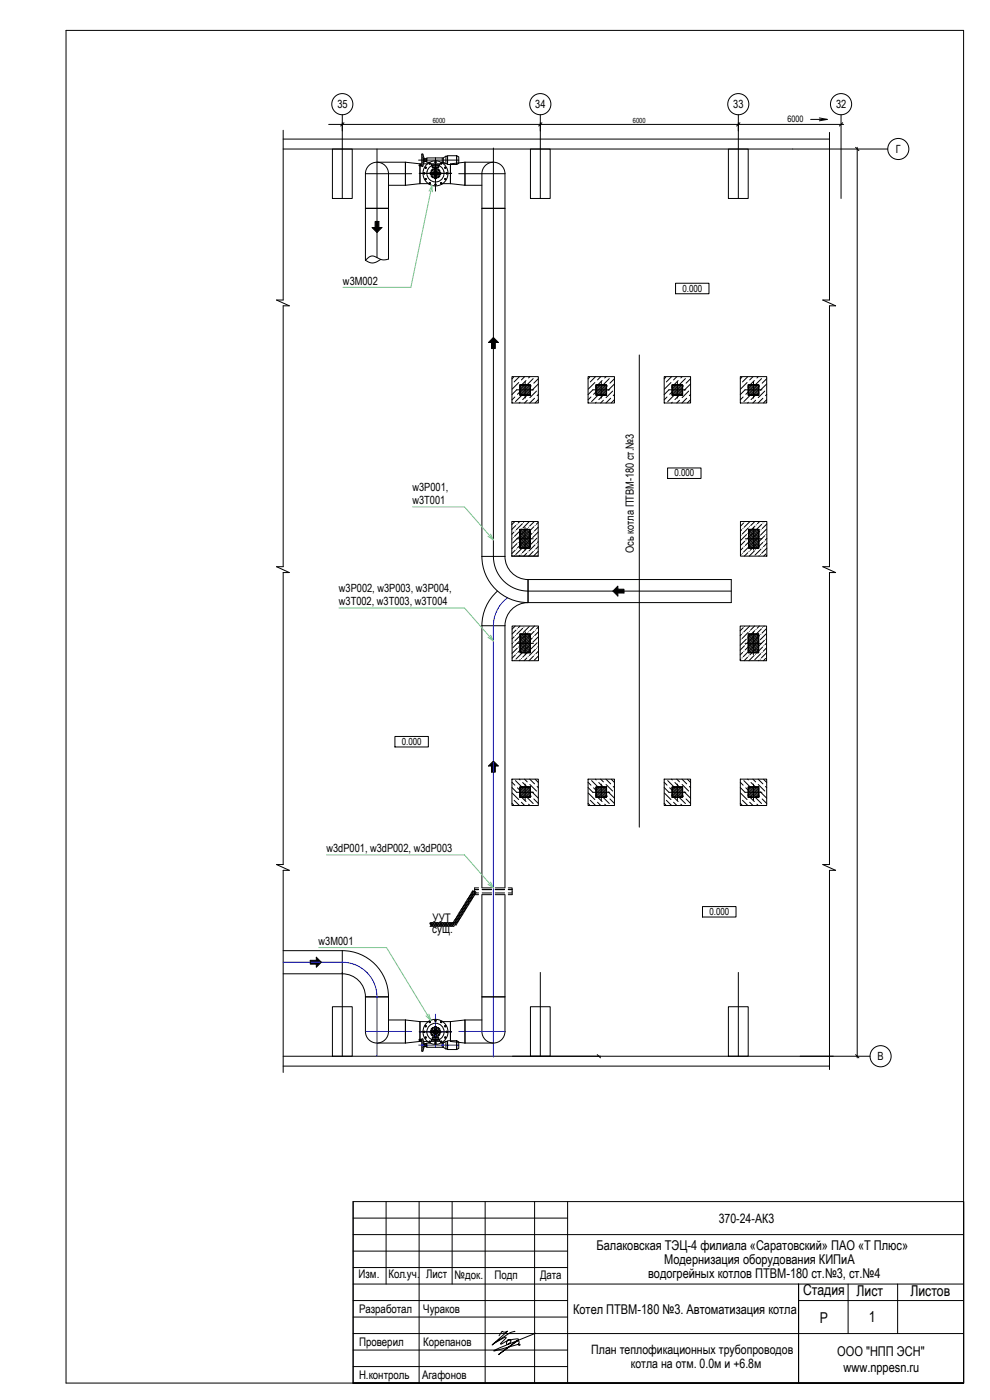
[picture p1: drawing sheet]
<svg xmlns="http://www.w3.org/2000/svg" width="297mm" height="420mm" viewBox="0 0 297 420" stroke-linecap="round" stroke-linejoin="round" font-family="sans-serif">
<g fill="none" stroke="#000" stroke-width=".3">
<path d="M19.8 9.1h269.3v406h-269.3zM85 39.1v50.9h-2l3.8 1.8h-1.8v78.3h-2l3.8 1.7h-1.8v87.7h-2l3.8 1.7h-1.8v60.7M98.6 37.3h154.5M102.7 34.4v25.2M103.2 36.8l-1 1M162.1 34.4v25.2M162.6 36.8l-1 1M221.5 34.4v25.2M222 36.8l-1 1M243.2 35.8h5l-2.4 .5M245.8 35.4l2.4 .4M248.9 39.7v50.3h-2l3.8 1.8h-1.8v78.3h-2l3.8 1.7h-1.8v87.7h-2l3.8 1.7h-1.8v59.8"/>
<path d="M252.3 34.4v25.2M252.8 36.8l-.9 1M85 41.7h163.9M85 44.7h181.4M99.7 44.7h6v14.9h-6zM109.6 52.1a3.5 3.5 0 0 1 3.5-3.4 3.5 3.5 0 0 1 3.5 3.4v25.6a4 4 0 0 1-4.1-.7 2.21 2.21 0 0 0-2.9 1.1M109.6 52.1v26M109.6 52.1h13.9M113.1 48.7h8.5v6.9M113.1 44.7v32.6M116.6 55.6h5M125.6 48h12"/>
<path d="M125.7 49.5h.6v.3h-.6zM125.8 52h9.7M126 49.2v.2M126 49.9v5.2M126 49.2h.5M126 55.1h2.5M126 49.2l-4.4-.5v6.9M126 55.1l-4.4 .5M126.3 49.5h.2v.2h-.2zM126.6 46.2l.3 .1v3.5l-.2 .2-.2-.2zM126.9 47.3l.2 .4-.2 1.1M126.9 46.5l.4 1.1"/>
<path d="M127.1 51.9h.3v.2l-.1 .2zM127.2 49.2h1.3M127.3 52h.1M127.3 48.5l-.4 1.1M127.3 47.6h.5v.9h-.5zM127.6 53.6h.2v.3l-.3-.2zM127.6 50.1l.3 .2-.1 .2-.3-.2zM127.8 53.7h.1M127.8 47.5h.2v1h-.2zM128.6 48.7l.9 .5h1.2M128.7 55.2l.1 .1M128.8 49l.2-.1 .1 .3h-.3z"/>
<path d="M128.8 54.9h.3v.2h-.3zM129 55h.1M129 49.1h.1M128.9 48.7h-.9v-1.3h5v1.3M129.1 51.9h.8v.3h-.8zM129.2 52.2v.2h.8M129.4 51.1l.2 .6M129.5 49.2h2.3v.6h-2.3zM129.6 52.9l.3 .1zM129.6 52.4l-.2 .5 .5 .4 .4-.2M129.6 51l.3 .2zM129.7 49.8h1.9v.4h-1.9z"/>
<path d="M129.8 52.9h.1M129.8 51.1h.1M129.8 50.2v.2h1.7v-.2M130 51.7h-.8v.2M130.3 51l-.4-.3-.5 .4M130.3 52.7v.8h.2M130.5 48.6h.4v.2h-.4zM130.5 55.3l.2-.1 .2 .3-.2 .1zM130.5 52.8h.3v.8h-.3zM130.5 50.5h-.2v.9M130.5 51.8h.3v.4l-.4-.2zM130.7 48.7h.1"/>
<path d="M130.7 55.4h.1M130.7 47.3v10.1M130.8 50.5h.2v.9M130.8 50.4h-.3v.9h.3M131 51l.4-.3 .5 .4-.2 .6M131 52.7v.8h-.2M131.2 52.5l-.3 .2M131.3 51.6l.1 .4M131.3 51.7h.8v.2M131.4 51.9h.9v.3h-.9zM131.4 51.1l.3 .1zM131.5 52.8l.2 .2z"/>
<path d="M131.6 52.9h.1M131.6 51.1h.1M131.7 52.4l.2 .6M131.9 52.9l-.5 .4-.4-.3M132.1 52.2v.2h-.8M132.2 49l.2-.1 .1 .3-.1 .1zM132.2 54.9h.3v.2h-.3zM132.4 49.1h.1M132.4 55h.1M132.4 48.7h.6l.8 .5M132.7 55.2l-.2 .1M132.7 47.4v1.3l-.9 .5h-1.1"/>
<path d="M132.8 49h.6M132.8 55.1h2.3M133.5 53.6h.2v.3l-.3-.2zM133.5 50.1l.3 .2-.1 .2-.3-.2zM133.7 53.7h.1M133.8 46.9l-.8 .5M133.8 46.9h.5v2.3h-.5zM133.9 51.9l.2-.1 .1 .3-.1 .2zM134.1 52h.1M134.3 46.7h2.7v2.7h-2.7zM137 46.7l.6 .4v1.9l-.6 .4zM137.6 52.1h13.9"/>
<path d="M139.5 48.7v6.9l-4.4-.5M139.5 48.7v6.9h5.1M139.5 48.7l-4.4 .5v5.9M139.5 48.7h8.5M148 44.4v122.6a10.4 10.4 0 0 0 10.4 10.4h61M151.5 52.1a3.5 3.5 0 0 0-3.4-3.4 3.5 3.5 0 0 0-3.5 3.4v114.9M151.5 52.1v114.9M159.2 44.7h5.9v14.9h-5.9zM218.5 44.7h6v14.9h-6zM256.7 44.2l1 1M257.2 44.2v273.3M109.6 62.5h7"/>
<path d="M112.5 66.5h1.2v1.8h.9l-1.5 1.5-1.5-1.5h.9zM114.2 77.9a3.3 3.3 0 0 1-4.6 .2M144.6 62.5h6.9M202.7 85h10v3.2h-10zM148 101.3l1.5 1.5h-.9v1.8h-1.1v-1.8h-.9zM153.6 113h7.9v7.9h-7.9zM154.1 113.2l-.5 .5M154.5 119.1l-.9 .9M155 117h5.1M155 117l-1.4 1.4M155.6 114.8l-1.9 2M155.9 113l-1.6 1.6"/>
<path d="M156 116.1l-.1 .1M156 115.5h1l-1 .2v2.6l1 .2h-1zM156 115.5h3.2v3.2h-3.2zM156.3 115.5l-.3 .3M156.4 115.5h2.3zM156.4 118.5h2.3zM156.6 118.6l-1.9 1.9M156.7 115.5l-.7 .7M157 115.5h.1M157.2 115.5l-1.2 1.2M157.4 113l-1 1M157.6 114.5v5"/>
<path d="M157.6 115.5l-1.6 1.7M157.8 114.2l-1.2 1.3M158.1 115.5l-2.8 2.8M158.2 115.5l.9 .2v2.6l-.9 .1M158.2 115.5h.1M158.2 118.4v.1M158.2 115.5h1v3h-1M158.2 118.5l-1.4 1.4M158.6 115.5l-2.6 2.6M159 113l-.4 .4M159 115.5l-3 3.1M159.2 116.3l-2.4 2.4"/>
<path d="M159.2 118.1l-.6 .6M159.2 116.8l-2 1.9M159.2 118.6l-.1 .1M159.2 117.2l-1.5 1.5M159.2 115.8l-2.9 2.9M159.2 117.7l-1 1M159.4 115.8l-.2 .2M160 113.6l-1.8 1.9M160.4 119.5l-1.5 1.4M161 117.4l-2 1.9M161.5 113.7l-1.3 1.3M161.5 115.2l-1.9 2"/>
<path d="M161.5 118.4l-.3 .3M161.5 120l-.9 .9M176.4 113h8v7.9h-8zM176.9 113.2l-.5 .5M177.3 119.1l-.9 .9M177.9 117h5M177.9 117l-1.5 1.4M178.5 114.8l-2 2M178.7 113l-1.6 1.6M178.8 116.1l-.1 .1M178.8 115.5h1l-.9 .2v2.6l.9 .2h-1zM178.8 115.5h3.2v3.2h-3.2z"/>
<path d="M179.1 115.5l-.3 .3M179.2 115.5h2.4zM179.2 118.5h2.4zM179.5 118.6l-2 1.9M179.6 115.5l-.8 .7M179.8 115.5h.1M180 115.5l-1.2 1.2M180.3 113l-1 1M180.4 114.5v5M180.5 115.5l-1.7 1.7M180.7 114.2l-1.3 1.3M180.9 115.5l-2.8 2.8"/>
<path d="M181 115.5l.9 .2v2.6l-.9 .1M181 115.5h.1M181 118.4v.1M181 115.5h1v3h-1M181.1 118.5l-1.4 1.4M181.4 115.5l-2.6 2.6M181.8 113l-.4 .4M181.9 115.5l-3.1 3.1M182 117.2l-1.5 1.5M182 115.8l-2.8 2.9M182 117.7l-1 1M182 116.3l-2.4 2.4"/>
<path d="M182 118.1l-.6 .6M182 116.8l-1.9 1.9M182 118.6l-.1 .1M182.2 115.8l-.2 .2M182.8 113.6l-1.8 1.9M183.2 119.5l-1.4 1.4M183.8 117.4l-2 1.9M184.4 113.7l-1.4 1.3M184.4 115.2l-2 2M184.4 118.4l-.4 .3M184.4 120l-1 .9M191.8 106.5v141.7"/>
<path d="M199.3 113h7.9v7.9h-7.9zM199.7 113.2l-.4 .5M200.1 119.1l-.8 .9M200.7 117h5.1M200.7 117l-1.4 1.4M201.3 114.8l-2 2M201.5 113l-1.6 1.6M201.7 115.5h.9l-.9 .2v2.6l.9 .2h-.9zM201.7 115.5h3.1v3.2h-3.1zM201.7 116.1l-.2 .1M201.9 115.5l-.2 .3M202.1 115.5h2.3z"/>
<path d="M202.1 118.5h2.3zM202.3 118.6l-2 1.9M202.4 115.5l-.7 .7M202.6 115.5h.1M202.8 115.5l-1.1 1.2M203.1 113l-1 1M203.2 114.5v5M203.3 115.5l-1.6 1.7M203.5 114.2l-1.3 1.3M203.8 115.5l.9 .2M203.8 115.5h.1M203.8 118.4v.1"/>
<path d="M203.8 115.5h1v3h-1M204.2 115.5l-2.5 2.6M204.7 113l-.4 .4M204.7 115.5l-3 3.1M204.7 118.3l-.9 .1M204.8 116.8l-1.9 1.9M204.8 117.2l-1.4 1.5M204.8 117.7l-2.3 2.2M204.8 118.1l-.5 .6M204.8 118.6l-.1 .1M204.8 115.8l-2.8 2.9M204.8 116.3l-2.4 2.4"/>
<path d="M205.1 115.8l-.3 .2M205.7 113.6l-4.8 4.7M206 119.5l-1.4 1.4M206.6 117.4l-1.9 1.9M207.2 113.7l-1.4 1.3M207.2 115.2l-1.9 2M207.2 118.4l-.4 .3M207.2 120l-1 .9M222.1 113h7.9v7.9h-7.9zM222.6 113.2l-.5 .5M223 119.1l-.9 .9M223.5 117h5.1"/>
<path d="M223.6 117l-1.5 1.4M224.2 114.8l-2 2M224.4 113l-1.6 1.6M224.5 115.5h1l-.9 .2v2.6l.9 .2h-1zM224.5 115.5h3.2v3.2h-3.2zM224.5 116.1l-.1 .1M224.8 115.5l-.3 .3M224.9 115.5h2.3zM224.9 118.5h2.3zM225.1 118.6l-1.9 1.9M225.2 115.5l-.7 .7M225.5 115.5h.1"/>
<path d="M225.7 115.5l-1.2 1.2M225.9 113l-1 1M226.1 114.5v5M226.1 115.5l-1.6 1.7M226.3 114.2l-1.2 1.3M226.7 115.5l.9 .2v2.6l-.9 .1M226.7 115.5h.1M226.7 118.4v.1M226.7 115.5h1v3h-1M226.7 118.5l-1.4 1.4M227.1 115.5l-2.6 2.6M227.5 113l-.4 .4"/>
<path d="M227.5 115.5l-3 3.1M227.7 117.2l-1.5 1.5M227.7 117.7l-1 1M227.7 118.1l-.6 .6M227.7 118.6l-.1 .1M227.7 115.8l-2.9 2.9M227.7 116.3l-2.4 2.4M227.7 116.8l-2 1.9M227.9 115.8l-.2 .2M228.5 113.6l-4.7 4.7M228.9 119.5l-1.4 1.4M229.5 117.4l-2 1.9"/>
<path d="M230 113.7l-1.3 1.3M230 115.2l-1.9 2M230 118.4l-.3 .3M230 120l-.9 .9M156 120.7l-.2 .2M158.2 120.1l-.8 .8M178.9 120.7l-.3 .2M181 120.1l-.8 .8M201.7 120.7l-.2 .2M203.9 120.1l-.8 .8M224.6 120.7l-.3 .2M226.7 120.1l-.8 .8"/>
<path d="M153.6 156.5h7.9v10.4h-7.9zM154.2 159.7l-.6 .6M154.5 156.5l-.9 .9M154.6 159.3h.1M154.7 157.7l-1.1 1.2M155.1 157.4h.1M155.9 159.4l-1.5 1.6M155.9 158.9h3.2v5.6h-3.2zM156 156.5l-.5 .5M156 159.3v4.8zM156.1 159.3l2.9 2.9M156.1 159.8l-.1-.9h3l-.1 .9"/>
<path d="M156.1 159.7l2.9 2.9M156.2 159.2l-.2 .2M156.3 158.9l2.7 2.8M156.3 158.9l-.2 .9M156.3 158.9h2.5l.1 .9M156.5 158.8h.1M156.7 158.9l2.3 2.3M156.7 157.2l-1.8 1.8M157.1 156.8h.1M157.2 158.9l1.8 1.9M157.5 158.2v6.9M157.6 158.9l1.4 1.4"/>
<path d="M158.1 158.9l.8 .8M158.2 158.6l-1.8 1.8M158.6 158.2h.1M158.6 158.9l.3 .4M158.7 156.6l-1.8 1.8M159 159.4l.1 4.6zM159 159.3l-.6 .6M160 159.7h.1M160.2 158.1l-1.1 1.1M160.3 156.5l-1.4 1.4M160.5 157.7h.1M161.5 156.8l-.6 .6"/>
<path d="M161.5 159.7l-1.7 1.6M161.5 158.2l-1.1 1.1M200.3 140.4h10v3.2h-10zM222.2 156.5h7.9v10.4h-7.9zM222.5 159l-.3 .4M222.9 158.6h.1M223.1 157l-.9 .9M223.5 156.6h.1M224.5 158.4l-1.8 1.9M224.6 159.4v4.6zM224.6 158.9h3.1v5.6h-3.1zM224.6 159.9v-1h3v1"/>
<path d="M224.6 159.9h.1M224.7 159.9l.2-1h2.5l.2 1M224.7 159.9l2.9 2.9M224.7 159.5l2.9 2.8M224.7 159l2.9 2.9M224.9 158.1h.1M225 156.5l-1.7 1.7M225.1 158.9l2.5 2.5M225.6 158.9l2 2.1M226 159.9l-1.8 1.8M226.1 158.9l1.5 1.6M226.1 158.2v6.9"/>
<path d="M226.4 159.5h.1M226.5 156.5l-1.2 1.2M226.5 157.9l-1.8 1.8M226.5 158.9l1.1 1.1M226.9 157.5h.1M227 158.9l.5 .5M227.6 159.9h.1M227.6 159.3v4.8zM227.6 159.7l-1.4 1.5M227.9 156.5l-.6 .7M228 159.3l-.3 .3M228.3 159h.1"/>
<path d="M228.5 157.4l-1.8 1.8M228.9 157h.1M229.4 156.5l-.1 .1M230 158.8l-1.8 1.8M230.1 157.2l-1.4 1.4M144.6 167a13.9 13.9 0 0 0 13.8 13.8M144.6 167h6.9M149.3 177.4a13.8 13.8 0 0 0-4.7 10.4M151.5 167a6.9 6.9 0 0 0 6.9 6.9M153.6 161.7v.1M153.6 166.9h8M154 161.3h.1"/>
<path d="M154.4 166.8h.1M154.6 165.1l-1 1M154.9 164.8h.1M155.1 161.7h4.9M155.1 163.2l-1.5 1.5M155.5 162.8h.1M155.6 161.2l-1.8 1.8M155.9 162.3l-.1 .1M155.9 163.8l-.6 .6M156 160.8h.1M156 166.6l-.3 .3M156 161l2.9 2.9"/>
<path d="M156 161.9l2.5 2.5M156 160.6l3 2.9M156 163.3l1.2 1.1M156 160.1l3 3M156 162.9l1.6 1.5M156 161.5l2.9 2.8M156 162.4l2.1 2M156.1 163.9l.6 .5M156.1 164.3l.2 .1M156.2 164.4h.1M156.4 166.2h.1M156.5 164.6l-1.8 1.8"/>
<path d="M156.9 164.2h.1M157.1 162.6l-1.1 1.1M157.5 162.2v.1M157.6 160.6l-1.6 1.7M158 160.3h.1M158 166.1l-.8 .8M158.4 165.7h.1M158.4 173.9v6.9M158.4 173.9h61v6.9h-61M158.6 164.1l-1.9 1.8M158.9 164.3l-2.6 .1M158.9 163.7h.1"/>
<path d="M159 163.5v1h-3v-1l.1 .8M159 163.5l-.1 .8M159.1 162.1l-1.8 1.8M159.6 160.1l-1.8 1.8M160 165.5l-1.4 1.4M160.4 165.1h.1M160.5 163.5l-1.8 1.8M160.9 163.2h.1M161.1 161.5l-1.8 1.8M161.5 161.2h.1M161.5 165.5l-1.3 1.3M161.5 164l-.8 .8"/>
<path d="M161.5 162.6l-.2 .2M185.4 175.9v.9h1.8v1.2h-1.8v.9l-1.5-1.5zM222.4 160.6h.1M222.4 166.4l-.2 .2M222.7 166.1h.1M222.9 164.4l-.7 .8M223.3 164.1h.1M223.5 162.4l-1.3 1.3M223.6 161.7h5M223.8 162.1h.1M224 160.4l-1.8 1.8M224.4 165.9l-1.1 1"/>
<path d="M224.4 160.1h.1M224.6 163.5v1h3l-.1-.9M224.6 163.5h.1M224.6 161.2l2.9 2.9M224.6 160.7l2.9 2.9M224.6 160.3l3 2.9M224.6 163l1.4 1.4M224.6 162.6l1.9 1.8M224.6 162.1l2.4 2.3M224.6 161.7l2.8 2.7M224.7 163.5v.1M224.7 165.5h.1"/>
<path d="M224.7 164.1l.4 .3M224.7 163.6l.9 .8M224.7 163.6l.2 .8h2.5l.1-.8M224.9 163.9l-1.8 1.8M225.3 163.5h.1M225.4 161.9l-1.8 1.8M225.8 161.5h.1M226.4 165.3l-1.6 1.6M226.7 165h.1M226.9 163.3l-1.8 1.8M227.3 163h.1M227.4 161.3l-1.8 1.9"/>
<path d="M227.6 164l-.5 .6M227.6 162.6h.1M227.8 166.8l-.1 .1M227.8 161h.1M228.2 166.4h.1M228.3 164.8l-1.8 1.8M228.7 164.4h.1M228.9 162.8l-1.2 1.1M229.3 162.4h.1M229.4 160.8l-1.7 1.7M229.8 160.4h.1M229.8 166.2l-.6 .7"/>
<path d="M230.1 163.1l-1 1M230.1 161.6l-.5 .5M230.1 164.5l-1.6 1.6M144.6 187.8v78.7M144.6 187.8h6.9M151.5 187.8v78.7M153.6 187.9h8v10.4h-8zM153.7 193.1l-.1 .1M154.1 192.7h.1M154.3 191.1l-.7 .6M154.5 198.2h.1M154.6 187.9l-1 .9"/>
<path d="M154.6 190.7h.1M154.6 196.5l-1 1M154.8 189.1l-1.2 1.2M155 196.2h.1M155.1 193.1h5M155.2 194.5l-1.6 1.6M155.2 188.7h.1M155.6 194.2h.1M155.7 192.5l-1.8 1.9M156 193.7l-.1 .1M156 195.2l-.6 .6M156 190.8l-1.5 1.6"/>
<path d="M156 190.3h3.2v5.6h-3.2zM156 187.9l-.4 .5M156.1 190.7v4.8zM156.1 192.2h.1M156.1 198l-.3 .3M156.1 191.9l3 3M156.1 194.7l1.1 1.1M156.1 191.5l3 3M156.1 194.2l1.6 1.6M156.1 192.9l2.9 2.8M156.1 193.8l2.1 2M156.1 192.4l2.9 2.9"/>
<path d="M156.1 193.3l2.5 2.5M156.2 191.1l2.9 2.9M156.2 195.7l.1 .1M156.2 195.3l.6 .5M156.2 190.7l2.9 2.8M156.3 190.5l-.2 .3M156.5 197.6h.1M156.6 196l-1.8 1.8M156.6 190.2h.1M156.8 190.3l2.3 2.3M156.8 188.6l-1.8 1.8M157 195.6h.1"/>
<path d="M157.2 188.2h.1M157.2 194l-1.1 1.1M157.2 190.3l1.9 1.9M157.5 193.6v.1M157.6 189.6v6.9M157.7 190.3l1.4 1.4M157.7 192l-1.6 1.7M158.1 197.4l-.9 .9M158.1 191.6v.1M158.2 190.3l.8 .8M158.3 190l-1.8 1.8M158.4 180.8a6.9 6.9 0 0 0-6.9 7"/>
<path d="M158.5 197.1h.1M158.6 195.5l-1.8 1.8M158.6 189.6h.1M158.6 190.3l.4 .4M158.8 188l-1.8 1.8M158.9 190.3l.2 .9v-.9h-3v.9l.2-.9 2.8 2.8M159 195.7l-2.7 .1M159 195.1h.1M159.1 190.8v4.6zM159.1 194.9v1h-3v-1l.2 .9M159.1 194.9l-.1 .8M159.1 192l-1.2 1.3"/>
<path d="M159.1 193.5l-1.7 1.8M159.2 193.4v.1M159.7 191.5l-.5 .5M160.1 191.1h.1M160.1 196.9l-1.4 1.4M160.3 189.5l-1.8 1.8M160.4 187.9l-1.4 1.4M160.4 196.5v.1M160.6 194.9l-1.8 1.8M160.6 189.1h.1M161 194.5h.1M161.2 192.9l-1.8 1.8"/>
<path d="M161.5 192.5h.1M161.6 188.2l-.6 .5M161.6 189.6l-1.2 1.1M161.6 191.1l-1.7 1.6M161.6 194l-.2 .2M161.6 195.4l-.8 .8M161.6 196.9l-1.3 1.3M222.1 187.9h7.9v10.4h-7.9zM222.3 192h.1M222.3 197.8l-.2 .2M222.5 190.4l-.4 .4M222.7 197.4h.1"/>
<path d="M222.8 190h.1M222.8 195.8l-.7 .8M223 188.4l-.9 .9M223.2 195.5h.1M223.4 188h.1M223.4 193.8l-1.3 1.3M223.6 193.1h4.9M223.7 193.4h.1M223.9 191.8l-1.8 1.8M224.3 197.3l-1 1M224.3 191.5h.1M224.5 189.8l-1.8 1.8"/>
<path d="M224.5 195.6l-1.5 1.5M224.5 190.8l.1 4.6zM224.5 190.3h3.2v5.6h-3.2zM224.6 193v.1M224.6 194.9h.1M224.6 194.9v1h2.9l-.1-.9M224.6 191.2v-.9h2.9v.9M224.6 191.2h.1M224.6 192.6l2.8 2.9M224.6 192.1l2.8 2.9M224.6 191.7l2.9 2.9M224.6 194.4l1.4 1.4"/>
<path d="M224.6 194l1.8 1.8M224.6 193.5l2.3 2.3M224.6 194.9l.1 .1M224.6 191.2l2.9 3M224.6 193.1l2.7 2.7M224.6 196.9h.1M224.7 195.5l.3 .3M224.7 195l.8 .8M224.7 190.9l2.8 2.8M224.7 190.4l-.1 .8M224.7 195l.1 .8h2.5l.1-.8M224.7 190.4l2.8 2.9"/>
<path d="M224.8 190.3l-.1 .1M224.8 195.3l-.2 .2M224.8 189.5h.1M224.9 187.9l-1.7 1.7M225.1 190.3l2.4 2.5M225.2 194.9h.1M225.4 193.3l-1.8 1.8M225.5 190.3l2 2M225.7 192.9h.1M225.9 191.3l-1.8 1.8M226 190.3l1.5 1.6M226 189.6v6.9"/>
<path d="M226.3 196.7l-1.6 1.6M226.3 190.9h.1M226.4 187.9l-1.2 1.2M226.4 190.3l1.1 1.1M226.5 189.3l-1.9 1.8M226.6 196.3h.1M226.8 194.7l-1.8 1.8M226.8 188.9h.1M226.9 190.3l.5 .5M226.9 190.3l-.3 .2M227.2 194.4h.1M227.3 190.3l.2 .9"/>
<path d="M227.4 192.7l-1.8 1.8M227.5 191.2h.1M227.5 190.7l.1 4.8zM227.6 191.1l-1.5 1.4M227.6 195.4l-.6 .6M227.6 194h-.1M227.7 192.4h.1M227.7 198.2l-.1 .1M227.8 187.9l-.6 .7M227.9 190.7l-.2 .3M228.1 197.8h.1M228.3 190.4h.1"/>
<path d="M228.3 196.2l-1.8 1.8M228.5 188.7l-1.6 1.6M228.6 195.8h.1M228.8 188.4h.1M228.8 194.2l-1.1 1.1M229.2 193.8h.1M229.3 187.9l-.1 .1M229.4 192.2l-1.7 1.7M229.7 191.8h.1M229.7 197.6l-.6 .7M229.9 190.2l-1.8 1.8M230 188.6l-1.4 1.4"/>
<path d="M230 194.4l-1 1.1M230 193l-.5 .4M230 195.9l-1.5 1.5M118.5 221h10v3.2h-10zM148 228.4l1.5 1.5h-.9v1.8h-1.1v-1.8h-.9zM153.6 233.8h7.9v7.9h-7.9zM153.6 236.3l1.4 1.5h5.1M153.6 234.8l.9 .8M153.7 238l1.9 2M154.7 234.3l1.9 1.9M155.3 236.4l.7 .8M155.8 233.8l.2 .3"/>
<path d="M155.9 238.6l.1 .1M156 236.3h1l-1 .2v2.5l1 .3h-1zM156 236.1h3.2v3.2h-3.2zM156.4 239.3h2.3zM156.4 236.2l2.3 .1zM156.4 236.1l-.4 .4M156.6 239.3l1.2 1.3M156.8 234.8l1.4 1.4M156.8 236.1l-.8 .9M157.3 236.1l-1.3 1.3M157.4 233.8l.8 .9M157.6 235.3v4.9"/>
<path d="M157.8 236.1l-1.8 1.8M158.2 236.3h1v3h-1l.9-.3v-2.5zM158.2 239.3l1.8 1.9M158.2 236.1l-2.2 2.3M158.7 236.1l-2.7 2.7M158.9 233.8l1.5 1.4M159 235.4l2 2M159.2 238l-1.4 1.3M159.2 236.6l-2.8 2.7M159.2 238.4l-.9 .9M159.2 237l-2.3 2.3M159.2 238.9l-.5 .4"/>
<path d="M159.2 237.5l-1.8 1.8M159.2 236.1l-3.2 3.2M159.2 238.7l.2 .3M159.6 237.6l1.9 1.9M160.2 239.8l1.3 1.3M160.6 233.9l.9 .9M161.2 236l.3 .4M176.4 233.8h8v7.9h-8zM176.4 236.3l1.5 1.5M176.4 234.8l.9 .8M176.5 238l2 2M177.5 234.3l2 1.9"/>
<path d="M177.9 237.8h5M178.1 236.4l.7 .8M178.6 233.8l.3 .3M178.7 238.6l.1 .1M178.8 236.3h1l-.9 .2v2.5l.9 .3h-1zM178.8 236.1h3.2v3.2h-3.2zM179.2 239.3h2.4zM179.2 236.2l2.4 .1zM179.2 236.1l-.4 .4M179.4 239.3l1.3 1.3M179.7 234.8l1.4 1.4M179.7 236.1l-.9 .9"/>
<path d="M180.1 236.1l-1.3 1.3M180.2 233.8l.8 .9M180.4 235.3v4.9M180.6 236.1l-1.8 1.8M181 236.3h1v3h-1l.9-.3v-2.5zM181 239.3l1.8 1.9M181.1 236.1l-2.3 2.3M181.5 236.1l-2.7 2.7M181.8 233.8l1.4 1.4M181.8 235.4l2 2M182 238l-1.3 1.3M182 238.4l-.9 .9"/>
<path d="M182 237l-2.3 2.3M182 238.9l-.4 .4M182 237.5l-1.8 1.8M182 236.1l-3.2 3.2M182 238.7l.2 .3M182 236.6l-2.7 2.7M182.4 237.6l2 1.9M183 239.8l1.4 1.3M183.4 233.9l1 .9M184 236l.4 .4M199.3 233.8h7.9v7.9h-7.9zM199.3 236.3l1.4 1.5h5.1"/>
<path d="M199.3 234.8l.8 .8M199.3 238l2 2M200.3 234.3l2 1.9M200.9 236.4l.8 .8M201.5 233.8l.2 .3M201.5 238.6l.2 .1M201.7 236.3h.9l-.9 .1v2.6l.9 .3h-.9zM201.7 236.1h3.1v3.2h-3.1zM202.1 236.1l-.4 .4M202.1 239.3h2.3zM202.1 236.2l2.3 .1zM202.2 239.3l1.3 1.3"/>
<path d="M202.5 234.8l1.4 1.4M202.5 236.1l-.8 .9M203 236.1l-1.3 1.3M203.1 233.8l.8 .9M203.2 235.3v4.9M203.5 236.1l-1.8 1.8M203.8 239.3l1.9 1.9M203.9 236.1l-2.2 2.3M204.4 236.1l-2.7 2.7M204.6 233.8l1.4 1.4M204.7 235.4l1.9 2M204.7 236.5l-.9-.2h1v3h-1l.9-.3"/>
<path d="M204.8 238.4l-.8 .9M204.8 238.9l-.4 .4M204.8 236.1l-3.1 3.2M204.8 238.7l.3 .3M204.8 236.6l-2.7 2.7M204.8 237l-2.2 2.3M204.8 237.5l-1.8 1.8M204.8 238l-1.3 1.3M205.3 237.6l1.9 1.9M205.8 239.8l1.4 1.3M206.2 233.9l1 .9M206.8 236l.4 .4"/>
<path d="M222.1 233.8h7.9v7.9h-7.9zM222.1 236.3l1.4 1.5h5.1M222.1 234.8l.9 .8M222.2 238l2 2M223.2 234.3l1.9 1.9M223.8 236.4l.7 .8M224.3 233.8l.3 .3M224.4 238.6l.1 .1M224.5 236.3h1l-.9 .1v2.6l.9 .3h-1zM224.5 236.1h3.2v3.2h-3.2zM224.9 239.3h2.3zM224.9 236.2l2.3 .1z"/>
<path d="M224.9 236.1l-.4 .4M225.1 239.3l1.2 1.3M225.3 234.8l1.4 1.4M225.4 236.1l-.9 .9M225.8 236.1l-1.3 1.3M225.9 233.8l.8 .9M226.1 235.3v4.9M226.3 236.1l-1.8 1.8M226.7 239.3l1.8 1.9M226.7 236.3h1v3h-1l.9-.3v-2.5zM226.8 236.1l-2.3 2.3M227.2 236.1l-2.7 2.7"/>
<path d="M227.5 233.8l1.4 1.4M227.5 235.4l2 2M227.7 238.9l-.4 .4M227.7 236.1l-3.2 3.2M227.7 238.7l.2 .3M227.7 236.6l-2.7 2.7M227.7 237l-2.3 2.3M227.7 237.5l-1.8 1.8M227.7 238l-1.4 1.3M227.7 238.4l-.9 .9M228.1 237.6l1.9 1.9M228.7 239.8l1.3 1.3"/>
<path d="M229.1 233.9l.9 .9M229.7 236l.3 .4M153.6 241.1l.5 .5M154.3 240.2l1.6 1.5M156.4 240.8l1 .9M158.6 241.3l.4 .4M176.4 241.1l.5 .5M177.1 240.2l1.6 1.5M179.3 240.8l1 .9M181.4 241.3l.4 .4M199.3 241.1l.4 .5M199.9 240.2l1.6 1.5"/>
<path d="M202.1 240.8l1 .9M204.3 241.3l.4 .4M222.1 241.1l.5 .5M222.8 240.2l1.6 1.5M224.9 240.8l1 .9M227.1 241.3l.4 .4M129 276.9l.1 .3M129.1 277.2l-.1 .1M129.1 277.2h.1M129.1 277.2a.26 .26 0 0 1 .2-.3 .26 .26 0 0 1 .3 .3M129.1 277.2l.2 .7-.3 .1M129.4 277.7a.25 .25 0 0 0 .2 .3 .25 .25 0 0 0 .2-.3"/>
<path d="M129.4 277.7h.1M129.6 277.2l-.2 .5M129.6 277.2h.1M129.6 277.2a.25 .25 0 0 1 .2-.3 .25 .25 0 0 1 .3 .3M129.6 277.2l.2 .5M129.9 277.7h.1M130.1 277.2l-.2 .5M130.1 277.2h.1M130.4 277.7a.24 .24 0 0 0 .2 .3 .24 .24 0 0 0 .2-.3M130.4 277.7h.1M130.6 277.2a.26 .26 0 0 0-.3-.3 .26 .26 0 0 0-.2 .3l.2 .5a.25 .25 0 0 1-.2 .3 .25 .25 0 0 1-.2-.3M130.6 277.2l-.2 .5"/>
<path d="M130.6 277.2h.1M130.6 277.2a.25 .25 0 0 1 .2-.3 .25 .25 0 0 1 .3 .3M130.6 277.2l.2 .5M130.9 277.7a.25 .25 0 0 0 .2 .3 .25 .25 0 0 0 .2-.3M130.9 277.7h.1M131.1 277.2h.1M131.1 277.2l-.2 .5M131.4 277.7h.1M131.6 277.2a.25 .25 0 0 0-.3-.3 .25 .25 0 0 0-.2 .3l.2 .5M131.6 277.2l-.2 .5M131.6 277.2h.1M131.6 277.2a.26 .26 0 0 1 .2-.3 .26 .26 0 0 1 .3 .3"/>
<path d="M131.6 277.2l.2 .5a.24 .24 0 0 1-.2 .3 .24 .24 0 0 1-.2-.3M131.8 277.7a.24 .24 0 0 0 .3 .3 .24 .24 0 0 0 .2-.3M131.8 277.7h.1M132.1 277.2l-.3 .5M132.1 277.2h.1M132.1 277.2a.25 .25 0 0 1 .2-.3 .25 .25 0 0 1 .3 .3h-.1M132.1 277.2l.2 .5M132.3 277.7h.1M132.5 277.2h.1M132.5 277.2l-.2 .5M132.8 277.7a.24 .24 0 0 0 .3 .3 .24 .24 0 0 0 .2-.3M132.8 277.7h.1"/>
<path d="M133.1 277.2a.26 .26 0 0 0-.3-.3 .26 .26 0 0 0-.2 .3l.2 .5a.25 .25 0 0 1-.2 .3 .25 .25 0 0 1-.3-.3M133.1 277.2l-.3 .5M133.1 277.2h.1M133.1 277.2a.25 .25 0 0 1 .2-.3 .25 .25 0 0 1 .2 .3M133.1 277.2l.2 .5M133.3 277.7a.25 .25 0 0 0 .3 .3 .25 .25 0 0 0 .2-.3M133.3 277.7h.1M133.5 277.2l-.2 .5M133.5 277.2h.1M133.8 277.7h.1M134 277.2a.25 .25 0 0 0-.2-.3 .25 .25 0 0 0-.2 .3l.2 .5M134 277.2l-.2 .5"/>
<path d="M134 277.2h.1M134.1 277.2a.26 .26 0 0 1 .2-.3 .26 .26 0 0 1 .2 .3M134.1 277.2l.2 .5a.24 .24 0 0 1-.2 .3 .24 .24 0 0 1-.3-.3M134.3 277.7a.24 .24 0 0 0 .2 .3 .24 .24 0 0 0 .3-.3M134.3 277.7h.1M134.5 277.2l-.2 .5M134.5 277.2h.1M134.6 277.2a.25 .25 0 0 1 .2-.3 .25 .25 0 0 1 .2 .3M134.6 277.2l.2 .5M134.8 277.7h.1M135 277.2l-.2 .5M135 277.2h.1"/>
<path d="M135.3 277.7h.1M135.5 277.2a.25 .25 0 0 0-.2-.3 .25 .25 0 0 0-.2 .3l.2 .5a.25 .25 0 0 1-.3 .3 .25 .25 0 0 1-.2-.3M135.5 277.2l-.2 .5M135.5 277.2h.1M135.6 277.2a.26 .26 0 0 1 .2-.3 .26 .26 0 0 1 .2 .3M135.6 277.2l.2 .7-.3 .1-.2-.3M135.8 277.7h.1M135.8 277.2l.3 .1M136 277.2l-.2 .5M136 277.2h.1M136.1 277.3l.1 .1M136.1 277.3h.1"/>
<path d="M136.3 276.9l-.3 .2 .3 .6a.25 .25 0 0 1-.3 .3 .25 .25 0 0 1-.2-.3M136.4 276.9a.24 .24 0 0 0-.4 0 .24 .24 0 0 0 .1 .3l.5 .1M136.4 276.9l.3 .4M136.4 276.9h.1M136.4 276.8l.7 .2-.1 .3h-.3M136.6 276.4a.25 .25 0 0 0-.4 .1 .25 .25 0 0 0 .2 .3M136.6 276.4l.3 .5M136.6 276.4v.1M136.6 277.3l.2 .4M136.7 277.3h.1M136.7 276.4l.5 .1M136.9 276a.25 .25 0 0 0-.4 0 .25 .25 0 0 0 .2 .4"/>
<path d="M136.9 276l.3 .4M136.9 276h.1M136.9 276.9h.1M137.1 275.6a.25 .25 0 0 0-.4 0 .25 .25 0 0 0 .2 .4l.5 .1M137.1 275.6l.3 .4M137.1 275.6h.1M137.2 276.5a.25 .25 0 0 1 .1 .4 .25 .25 0 0 1-.4 0M137.2 276.5h.1M137.4 275.2a.24 .24 0 0 0-.4 0 .24 .24 0 0 0 .2 .4h.5a.25 .25 0 0 1 .2 .4 .25 .25 0 0 1-.5 0M137.4 275.2l.3 .4M137.4 275.2h.1M137.4 276.1a.25 .25 0 0 1 .2 .3 .25 .25 0 0 1-.4 .1"/>
<path d="M137.4 276v.1M137.7 274.8a.25 .25 0 0 0-.5 0 .25 .25 0 0 0 .2 .3l.5 .1M137.7 274.8l.3 .4M137.7 274.8h.1M137.7 275.6h.1M137.9 274.3a.25 .25 0 0 0-.4 0 .25 .25 0 0 0 .2 .4l.7 .3-.1 .2h-.3M137.9 274.3l.3 .5M137.9 274.3v.1M137.9 275.2a.25 .25 0 0 1 .2 .4 .25 .25 0 0 1-.4 0M137.9 274.3l.6 .1M138 275.2h.1M138.2 273.9a.24 .24 0 0 0-.4 0 .24 .24 0 0 0 .1 .4"/>
<path d="M138.2 273.9l.3 .4M138.2 273.9h.1M138.2 274.8h.1M138.4 273.5a.24 .24 0 0 0-.4 0 .24 .24 0 0 0 .2 .4l.5 .1a.25 .25 0 0 1 .2 .3 .25 .25 0 0 1-.4 .1v-.1M138.4 273.5h.1M138.5 274.4l.1 .4h-.4M138.5 273.5l.2 .4M138.5 274.3v.1M138.5 273.5h.5a.24 .24 0 0 1 .1 .4 .24 .24 0 0 1-.4 0M138.7 273.1l-.1-.1a.25 .25 0 0 0-.3 .2 .25 .25 0 0 0 .2 .3M138.7 273.1l.3 .4M138.7 273.1h.1"/>
<path d="M138.7 273l.5 .1M138.7 273.9h.1M139 272.6a.25 .25 0 0 0-.5 .1 .25 .25 0 0 0 .2 .3M139 272.6l.3 .5M139 272.6v.1M139 273.5h.1M139.2 272.2a.24 .24 0 0 0-.4 0 .24 .24 0 0 0 .2 .4l.5 .1M139.2 272.2l.3 .4M139.2 272.2h.1M139.2 273.1a.25 .25 0 0 1 .2 .4 .25 .25 0 0 1-.4 0M139.2 272.2l.6 .1a.25 .25 0 0 1 .1 .3 .25 .25 0 0 1-.4 0M139.3 273.1h.1"/>
<path d="M139.5 272.7a.25 .25 0 0 1 .2 .4 .25 .25 0 0 1-.4 0M139.5 271.8a.25 .25 0 0 0-.4 0 .25 .25 0 0 0 .1 .4M139.5 271.8h.1M139.5 271.8l.3 .4M139.5 272.6v.1M139.7 271.4a.25 .25 0 0 0-.4 0 .25 .25 0 0 0 .2 .4h.5M139.7 271.4l.3 .4M139.7 271.4h.1M139.8 271.4h.5M139.8 272.2h.1M140 271a.25 .25 0 0 0-.4 0 .25 .25 0 0 0 .2 .4M140 271l.3 .4"/>
<path d="M140 271h.1M140 271.8a.24 .24 0 0 1 .2 .4 .24 .24 0 0 1-.4 0M140 271.8h.1M140.3 270.6a.25 .25 0 0 0-.5 0 .24 .24 0 0 0 .2 .3l.5 .1a.25 .25 0 0 1 .2 .4 .25 .25 0 0 1-.4 0M140.3 270.6l.2 .4M140.3 270.6h.1M140.3 271.4a.25 .25 0 0 1 .2 .4 .25 .25 0 0 1-.5 0M140.3 271.4h.1M140.5 270.1a.25 .25 0 0 0-.4 0 .25 .25 0 0 0 .2 .4l.5 .1M140.5 270.1l.3 .5M140.5 270.1v.1M140.5 271h.1"/>
<path d="M140.8 269.7a.25 .25 0 0 0-.4 0 .25 .25 0 0 0 .1 .4l.8 .2-.1 .3h-.4M140.8 269.7l.3 .4M140.8 269.7h.1M140.8 270.6a.25 .25 0 0 1 .2 .3 .25 .25 0 0 1-.4 .1M140.8 270.6h.1M141 269.3a.24 .24 0 0 0-.4 0 .24 .24 0 0 0 .2 .4h.5M141 269.3l.3 .4M141 269.3h.1M141.1 270.1v.1M141.3 268.9a.24 .24 0 0 0-.4 0 .24 .24 0 0 0 .2 .3l.5 .1a.25 .25 0 0 1 .1 .4 .25 .25 0 0 1-.4 0M141.3 268.9l.3 .4M141.3 268.9h.1"/>
<path d="M141.3 269.7a.25 .25 0 0 1 .2 .4 .25 .25 0 0 1-.4 0M141.3 268.8l.5 .1M141.3 269.7h.1M141.6 268.4l-.2-.1a.25 .25 0 0 0-.3 .2 .25 .25 0 0 0 .2 .3M141.6 268.4l.3 .5M141.6 268.4v.1M141.6 269.3h.1M141.8 268a.25 .25 0 0 0-.4 0 .25 .25 0 0 0 .2 .4l.5 .1a.25 .25 0 0 1 .2 .4 .25 .25 0 0 1-.4 0M141.8 268l.3 .4M141.8 268h.1M141.8 268.9a.24 .24 0 0 1 .2 .4 .24 .24 0 0 1-.4 0M141.9 268.9h.1"/>
<path d="M141.9 267.2l.2 .3M142.1 267.6a.24 .24 0 0 0-.4 0 .24 .24 0 0 0 .1 .4l.5 .1a.25 .25 0 0 1 .2 .3 .25 .25 0 0 1-.4 0M142.1 267.6l.3 .4M142.1 267.6h.1M142.1 267.5l.5 .1a.25 .25 0 0 1 .2 .4 .25 .25 0 0 1-.4 0M142.1 268.4v.1M142.4 268h.1M142.4 267h1.2M142.4 268h1.2M143.6 266.5h-1.2v2h1.2M144.7 267h2.8M144.7 268h2.8"/>
<path d="M144.7 266.5h2.8M144.7 268.5h2.8M148.6 268.5h2.8M148.6 267h2.8M148.6 268h2.8M148.6 266.5h2.8M151.5 268.5v41.1a3.5 3.5 0 0 1-3.4 3.4 3.5 3.5 0 0 1-3.5-3.4v-41.1M152.5 266.5h1.2v2h-1.2M152.5 267h1.2M152.5 268h1.2M210.8 272.1h10v3.1h-10zM85 292.2h17.7a6.9 6.9 0 0 1 6.9 7"/>
<path d="M85 285.3h17.7M93.1 288.2h1.8v-.9l1.5 1.5-1.5 1.5v-1h-1.8zM102.7 285.3a13.9 13.9 0 0 1 13.9 13.9h-7M102.7 285.3v31.7M109.6 299.2h7v10.4a3.5 3.5 0 0 1-3.5 3.4 3.5 3.5 0 0 1-3.5-3.4zM144.6 299.2h6.9M162.1 291.8v25.2M221.5 291.8v25.2M85 317h176M85 320h163.9M99.7 302.1h6v14.9h-6zM116.6 306.1h5"/>
<path d="M121.6 306.1v6.9h-8.5M121.6 306.1v6.9l4.4-.5M121.6 306.1l4.4 .5M125.7 311.9h.6v.4h-.6zM125.8 309.7h9.7M126 306.6v5.2M126 312.3v.2M126 306.6h2.5M126 312.5h.5M126.3 312h.2v.2h-.2zM126.6 311.8l.3 .1v3.5l-.2 .2-.2-.2zM126.9 312.9l.2 .5-.2 1"/>
<path d="M126.9 312.1l.4 1.1M127.1 309.6l.2-.1 .1 .3-.1 .1zM127.2 312.5h1.3M127.3 309.7h.1M127.3 314.1l-.4 1.1M127.3 313.2h.5v.9h-.5zM127.6 311.2h.2v.4l-.3-.2zM127.6 307.8h.2v.4l-.3-.2zM127.8 311.4h.1M127.8 313.2h.2v1h-.2zM128.8 306.4l-.1 .1M128.8 312.5h.3v.2h-.3z"/>
<path d="M128.8 306.6l.2-.1 .1 .3h-.3zM129 306.7h.1M129 312.6h.1M128.9 313h-.9v1.3h5v-1.3M129.1 309.5h.8v.4h-.8zM129.2 309.9v.1h.8M129.4 310.6l.5 .4 .4-.3M129.5 311.9h2.3v.6h-2.3zM129.6 310l-.2 .6M129.6 308.7l.3 .2zM129.7 311.5h1.9v.4h-1.9zM129.8 308.8h.1"/>
<path d="M129.8 310.6h.1M129.7 310.5l.1 .2zM129.8 311.5v-.2h1.7v.2M130 309.3h-.8v.2M130.3 310.3v.9h.2M130.3 308.6l-.4-.2-.5 .4 .2 .5M130.5 306.2h.4v.2h-.4zM130.5 312.9h.4v.2h-.4zM130.5 308.1h.3v.8h-.3zM130.5 308.2h-.2v.8M130.5 309.5h.3v.4l-.4-.2zM130.7 313h.1"/>
<path d="M130.7 306.3h.1M130.7 312.5h1.1l.9 .5v1.3M130.7 312.5h-1.2l-.9 .5M130.8 310.4h-.3v.9h.3M130.8 308.2h.2v.8M130.9 309l.3 .2M131 308.7l.4-.3 .5 .4M131 310.3v.9h-.2M131.3 309.3h.8v.2M131.4 309.5h.9v.4h-.9zM131.4 309.7l-.1 .4M131.4 308.7l.3 .1z"/>
<path d="M131.5 310.5l.2 .2zM131.6 308.8h.1M131.6 310.6h.1M131.7 310l.2 .6-.5 .4-.4-.3M131.9 308.7l-.2 .6M132.1 309.9v.1h-.8M132.2 306.6h.3v.2l-.1 .1zM132.2 312.5h.3v.2h-.3zM132.4 312.6h.1M132.4 306.7h.1M132.5 306.4l.2 .1M132.8 312.8h.6"/>
<path d="M132.8 306.6h2.3M133 314.3l.8 .5M133.5 307.8h.2v.4h-.2zM133.5 311.2h.2v.4l-.3-.2zM133.7 311.4h.1M133.8 312.5l-.8 .5h-.6M133.8 312.5h.5v2.3h-.5zM133.9 309.6l.2-.1 .1 .3-.1 .1zM134.1 309.7h.1M134.3 312.3h2.7v2.7h-2.7zM135.1 306.6l4.4-.5v6.9M135.1 306.6v5.9l4.4 .5"/>
<path d="M137 312.3l.6 .4v1.9l-.6 .4zM139.5 313h8.5M144.6 306.1h-5.1v6.9M159.2 302.1h5.9v14.9h-5.9zM179.2 316.5l1 1M218.5 302.1h6v14.9h-6zM256.7 316.5l1 1M105.9 360.6v54.5M106 370.5h183.1M106 375.5h64.3M106 365.6h64.3M115.8 360.6v24.8"/>
<path d="M125.8 360.6v54.5M135.7 360.6v24.8M145.6 360.6v54.5M160.4 360.6v54.5M170.3 360.6v54.5M289.1 360.6h-183.1v54.5M106 390.3h64.3M106 380.4h64.3M106 385.4h183.1M106 395.3h64.3M154.5 399.6l-1.6 .5-5.2 3.5 4.6-4.1a1.32 1.32 0 0 1-1.7 0l-.9 1.4M239.6 390.3h49.5"/>
<path d="M254.5 385.4v14.8M269.3 385.4v14.8M106 400.2h183.1M106 410.1h64.3M106 405.2h64.3M160.7 400.1l-10.9 4.4-1.7 .9 7.6-2 .3 .1-.1 .3-.4-.4 .2-.5a.37 .37 0 0 0-.1-.4 .37 .37 0 0 0-.4 0l-5.7 4 6.1-4.6-.5-.1-2.7 .4a.57 .57 0 0 1 .9 .1l-.3 .7-.7 .5-.3-.4 .2-.7-2 1 1.6-1.8-.1-.3-3.2 1.7M239.6 415.1v-29.7v29.7"/>
<circle cx="102.7" cy="31.3" r="3.2"/>
<circle cx="162.1" cy="31.3" r="3.2"/>
<circle cx="221.5" cy="31.3" r="3.2"/>
<circle cx="252.3" cy="31.3" r="3.2"/>
<circle cx="127.7" cy="50.3" r=".07"/>
<circle cx="130.7" cy="52" r=".73"/>
<circle cx="130.7" cy="52" r=".47"/>
<circle cx="130.7" cy="52" r="3.8"/>
<circle cx="130.7" cy="52" r="2.58"/>
<circle cx="130.7" cy="52" r=".61"/>
<circle cx="130.7" cy="52" r=".57"/>
<circle cx="133.6" cy="50.3" r=".07"/>
<circle cx="269.5" cy="44.7" r="3.2"/>
<circle cx="127.7" cy="308" r=".07"/>
<circle cx="130.7" cy="309.7" r=".73"/>
<circle cx="130.7" cy="309.7" r="3.8"/>
<circle cx="130.7" cy="309.7" r=".47"/>
<circle cx="130.7" cy="309.7" r="2.58"/>
<circle cx="130.7" cy="309.7" r=".61"/>
<circle cx="130.7" cy="309.7" r=".57"/>
<circle cx="133.6" cy="308" r=".07"/>
<circle cx="264.2" cy="317" r="3.2"/>
</g>
<g fill="#000">
<path d="M112.5 66.5h1.2v1.8h.9l-1.5 1.5-1.5-1.5h.9z" fill-rule="evenodd"/>
<path d="M148 101.3l1.5 1.5h-.9v1.8h-1.1v-1.8h-.9z" fill-rule="evenodd"/>
<path d="M185.4 175.9v.9h1.8v1.2h-1.8v.9l-1.5-1.5z" fill-rule="evenodd"/>
<path d="M148 228.4l1.5 1.5h-.9v1.8h-1.1v-1.8h-.9z" fill-rule="evenodd"/>
<path d="M93.1 288.2h1.8v-.9l1.5 1.5-1.5 1.5v-1h-1.8z" fill-rule="evenodd"/>
</g>
<path d="M152.3 179.4a10.5 10.5 0 0 0-4.3 8.4v129.5M85 288.8h17.7a10.4 10.4 0 0 1 10.4 10.4v17.8M109.6 309.6h13.9M125.6 313.6h12M125.8 309.7h9.7M130.7 304.4v10M137.6 309.6h13.9" fill="none" stroke="#00f" stroke-width=".3"/>
<g fill="none" stroke="#7ac58e" stroke-width=".3">
<path d="M129.6 55.6l-6.3 30.6h-20.4M129.6 55.6l.1 2M129.6 55.6l-.9 1.8M123.8 152.1h15.6l8.6 9.9M146.4 161l1.6 1M147.2 160.3l.8 1.7M101.7 182.5h37.7l8.6 9.9M146.4 191.3l1.6 1.1M147.2 190.6l.8 1.8M98 256.6h41.4l8.6 9.9M146.4 265.4l1.6 1.1M147.2 264.7l.8 1.8"/>
<path d="M95.6 284.4h20.4l13.2 21.8M127.8 304.9l1.4 1.3M128.7 304.4l.5 1.8"/>
</g>
<g font-size="4.5">
<text x="241" y="388.7">Стадия</text>
<text x="257" y="388.9">Лист</text>
<text x="273.2" y="388.9">Листов</text>
<text x="246" y="397">Р</text>
<text x="260.7" y="396.8">1</text>
</g>
<g font-size="4">
<text x="179" y="375.1">Балаковская ТЭЦ-4 филиала «Саратовский» ПАО «Т Плюс»</text>
<text x="194.5" y="383.6">водогрейных котлов ПТВМ-180 ст.№3, ст.№4</text>
<text x="199.3" y="379.5">Модернизация оборудования КИПиА</text>
<text x="172" y="394.4">Котел ПТВМ-180 №3. Автоматизация котла</text>
<text x="251.2" y="406.8">ООО &quot;НПП ЭСН&quot;</text>
<text x="253.1" y="411.9">www.nppesn.ru</text>
</g>
<g font-size="3.9">
<text x="215.7" y="367">370-24-АК3</text>
<text x="177.4" y="406.2">План теплофикационных трубопроводов</text>
<text x="189.3" y="410.7">котла на отм. 0.0м и +6.8м</text>
</g>
<g font-size="3.6">
<text x="129.7" y="279.9">сущ.</text>
<text x="129.8" y="276.7">УУТ</text>
<text x="107.6" y="383.5">Изм.</text>
<text x="116.5" y="383.7">Кол.уч.</text>
<text x="127.8" y="383.6">Лист</text>
<text x="136.4" y="383.9">№док.</text>
<text x="148.4" y="383.9">Подп</text>
<text x="162" y="383.8">Дата</text>
<text x="107.7" y="394">Разработал</text>
<text x="127" y="394">Чураков</text>
<text x="107.7" y="403.9">Проверил</text>
<text x="127" y="403.9">Корепанов</text>
<text x="107.7" y="413.8">Н.контроль</text>
<text x="126.6" y="413.7">Агафонов</text>
</g>
<g font-size="3.4">
<text x="101.2" y="32.4">35</text>
<text x="160.6" y="32.4">34</text>
<text x="220" y="32.4">33</text>
<text x="250.8" y="32.4">32</text>
<text x="268.8" y="45.9">Г</text>
<text x="102.9" y="85.5">w3M002</text>
<text x="123.8" y="147.4">w3P001,</text>
<text x="123.8" y="151.3">w3T001</text>
<text x="190.2" y="166" transform="rotate(-90 190.2 166)">Ось котла ПТВМ-180 ст.№3</text>
<text x="101.7" y="177.7">w3P002, w3P003, w3P004,</text>
<text x="101.7" y="181.7">w3T002, w3T003, w3T004</text>
<text x="98" y="255.8">w3dP001, w3dP002, w3dP003</text>
<text x="95.6" y="283.6">w3M001</text>
<text x="263.3" y="318.2">В</text>
</g>
<g font-size="2.9">
<text x="204.8" y="87.5">0.000</text>
<text x="202.4" y="143">0.000</text>
<text x="120.6" y="223.5">0.000</text>
<text x="212.9" y="274.6">0.000</text>
</g>
<text font-size="2.7" x="236.3" y="36.6">6000</text>
<g font-size="2.1">
<text x="129.8" y="36.8">6000</text>
<text x="189.9" y="36.8">6000</text>
</g>
</svg>
